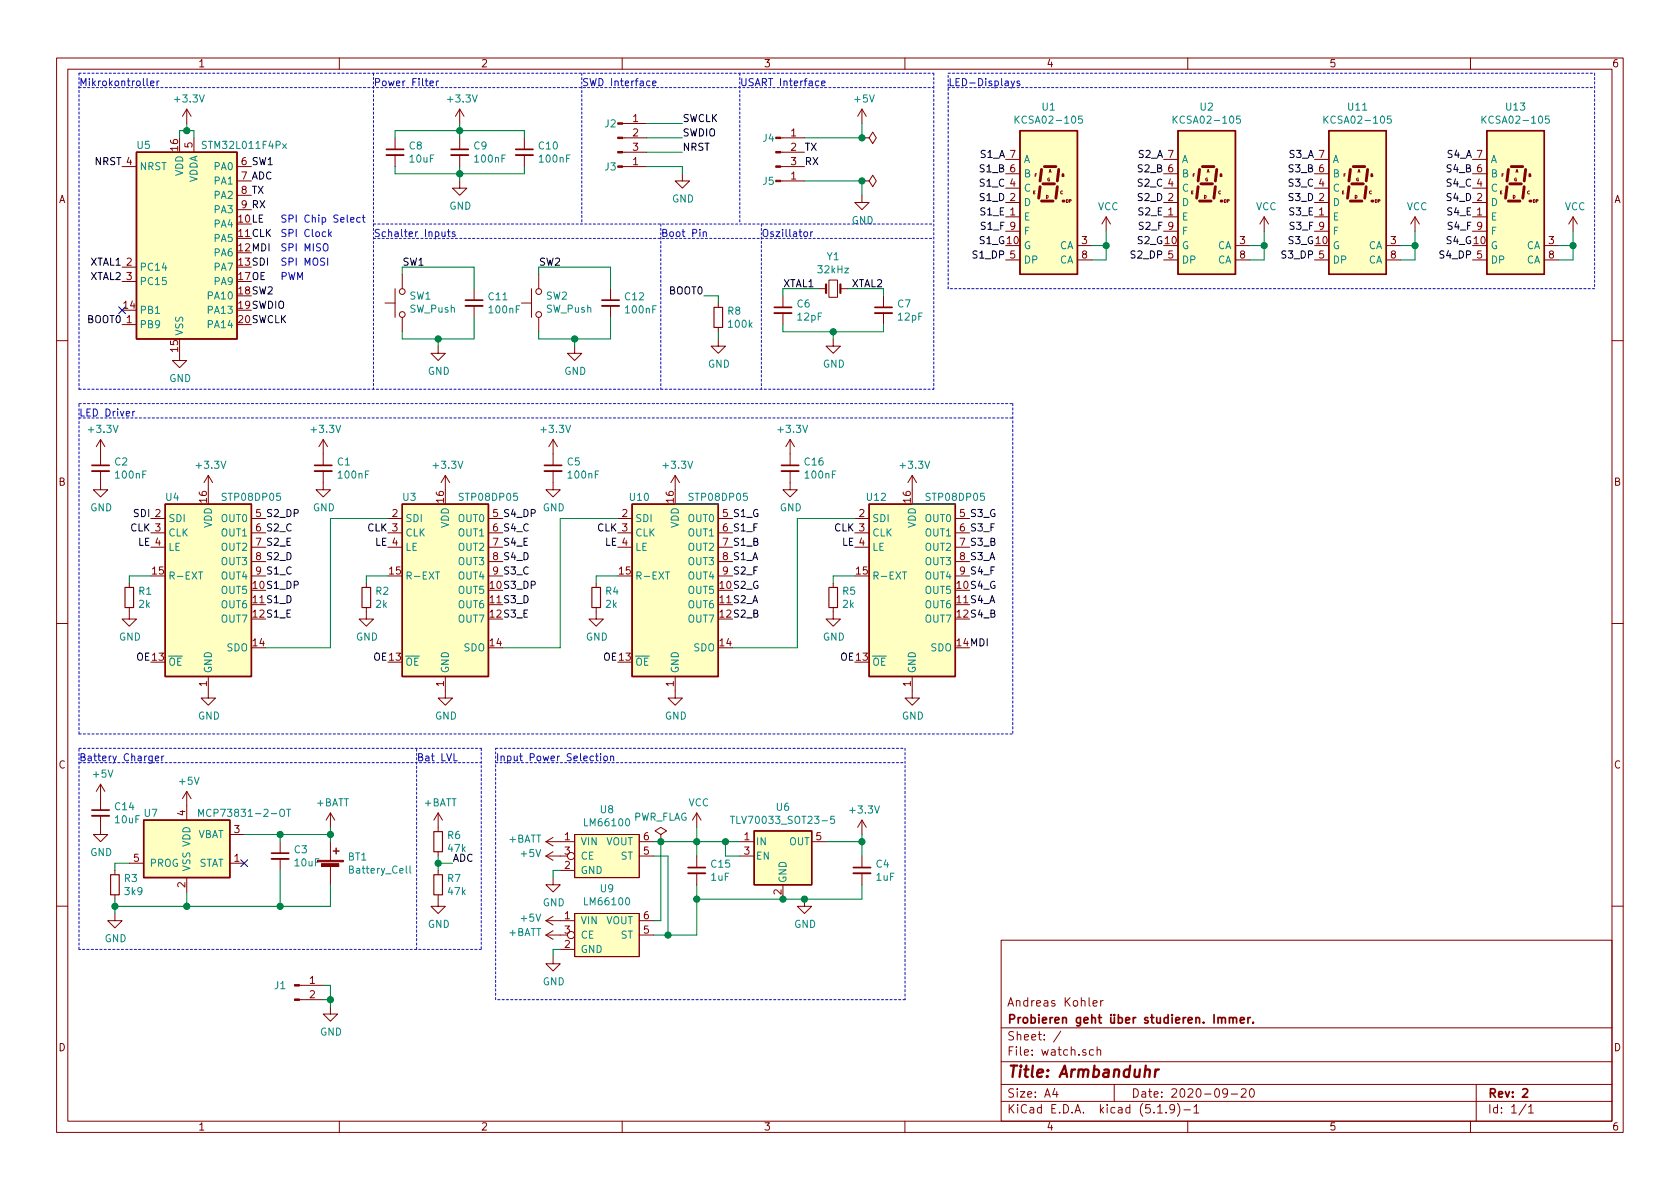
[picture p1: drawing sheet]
<svg xmlns="http://www.w3.org/2000/svg" width="297mm" height="210mm" viewBox="0 0 297 210" stroke-linecap="round" stroke-linejoin="round" font-family="sans-serif">
<g fill="none" stroke="#840000" stroke-width=".18">
<path d="M10 10.3h277v189.9h-277zM12 12.2h273v186.1h-273zM33 19.3l-.7 1.3M33 19.3v2.5M33 19.3l.8 1.3M60 10.3v1.9M110 10.3v1.9M160 10.3v1.9M210 10.3v1.9M260 10.3v1.9M21.6 29.5h2.5M34.3 24.4v2.5"/>
<path d="M41.9 29.5h2.5M41.9 32h2.5M41.9 34.5h2.5M41.9 37.1h2.5M92.7 24.4v2M92.7 27.4v2.1M120.6 30.7v1.3h1.3l-1.3 1.3-1.2-1.3h1.2M21.6 57.4h2.5M21.6 47.2h2.5M21.6 49.8h2.5M68.1 53.6h1.7M69.8 51v5.1"/>
<path d="M71.1 48.5v2.5M71.1 56.1v2.6M83.8 51v2.1M83.8 54.1v2M92.2 53.6h1.8M94 51v5.1M95.2 48.5v2.5M95.2 56.1v2.6M107.9 51v2.1M107.9 54.1v2M127 59.9v1.3h1.3l-1.3 1.3-1.3-1.3h1.3M127 53.6v.8"/>
<path d="M127 57.9v.8M10 60.2h2M31.7 62.5v1.2h1.3l-1.3 1.3-1.2-1.3h1.2M77.5 61.2v1.3h1.2l-1.2 1.2-1.3-1.2h1.3M101.6 61.2v1.3h1.3l-1.3 1.2-1.3-1.2h1.3M139.7 77.7l-.8 1.3M139.7 77.7v2.6M139.7 77.7l.8 1.3M285 60.2h2M26.7 91.7h2.5M26.7 94.2h2.5M26.7 96.8h2.5"/>
<path d="M44.4 91.7h2.6M44.4 94.2h2.6M44.4 96.8h2.6M44.4 99.3h2.6M97.8 85.3v1.3h1.3l-1.3 1.3-1.3-1.3h1.3M109.2 91.7h2.6M109.2 94.2h2.6M109.2 96.8h2.6M127 91.7h2.5M127 94.2h2.5M127 96.8h2.5M127 99.3h2.5"/>
<path d="M139.7 85.3v1.3h1.3l-1.3 1.3-1.3-1.3h1.3M161.3 84.1l-.8 1.2M161.3 84.1v2.5M161.3 84.1l.8 1.2M10 110.3h2M36.8 119.6v2.6M44.4 101.8h2.6M119.4 119.6v2.6M127 101.8h2.5M147.3 108.2v1.3h1.3l-1.3 1.2-1.3-1.2h1.3M285 110.3h2M17.8 138.7l-.8 1.2"/>
<path d="M17.8 138.7v2.5M17.8 138.7l.7 1.2M77.5 158.2v2.1h1.2l-1.2 1.2-1.3-1.2h1.3M77.5 143.8l-.8 1.2M77.5 143.8v3.3M77.5 150.6v.8M77.5 153.9v.8M77.5 143.8l.7 1.2M96.5 151.4l1.3 .7M96.5 151.4h3.8M96.5 148.8l1.3 .8M96.5 148.8h5.1"/>
<path d="M97.8 155.2v1.3h1.3l-1.3 1.2-1.3-1.2h1.3M97.8 150.6l-1.3 .8M97.8 148.1l-1.3 .7M99.1 153.9h2.5M101.6 147.6h11.4v7.6h-11.4zM113 151.4h2.6M113 148.8h2.6M123.2 143.8l-.8 1.2M123.2 143.8v2.5M123.2 143.8l.8 1.2M10 160.2h2M96.5 162.8l1.3 .8"/>
<path d="M96.5 162.8h5.1M96.5 165.3l1.3 .8M96.5 165.3h3.8M97.8 169.2v1.2h1.3l-1.3 1.3-1.3-1.3h1.3M97.8 162l-1.3 .8M97.8 164.6l-1.3 .7M99.1 167.9h2.5M101.6 161.5h11.4v7.7h-11.4zM113 162.8h2.6M113 165.3h2.6M177 166.3h108v32h-108zM193.3 177.4l.7-.1-.1-.3-.4-.1-.2 .2v.7h.6"/>
<path d="M194.6 176.9v1M195 176.9l-.4 .3M285 160.2h2M60 198.3v1.9M110 198.3v1.9M160 198.3v1.9M177 194.8h108M177 191.8h108M177 187.8h108M177 181.8h108M186.5 192.5l-.4 1h1M186.8 193v1"/>
<path d="M187.6 182.3l-1.3 2M193.3 185.7l-.4-.1-.3 .3 .1 .6 .2 .1 .4-.1M194 185.7l.2-.1 .4 .1v.9M194 185.1v1.5M197 191.8v3M204.7 196.8h.8M206.2 196.7v.1M207.7 196l-.1 .1a.48 .48 0 0 1-.6 .1l-.2-.2 .2-.6a.48 .48 0 0 1 .6 .1 1.27 1.27 0 0 1-.2 1.2l-.4 .1M208.2 195.1a1.71 1.71 0 0 1 0 2.3M209.3 196.3h1.2M210 198.3v1.9M211.1 195.8l.4-.5v1.5"/>
<path d="M211.1 196.8h.9M217 193.2l-.1 .2a.48 .48 0 0 1-.6-.1v-.6a.48 .48 0 0 1 .6-.1l.1 .1a1.19 1.19 0 0 1-.2 1.2l-.5 .1M217.7 193.5h1.1M219.5 192.7l.2-.2h.3l.3 .2v.3v.2l-.9 .8h.9M221.1 192.6l.2-.1a.8 .8 0 0 1 .5 .8 .8 .8 0 0 1-.5 .7 1 1 0 0 1-.2-1.4zM260 198.3v1.9M261 191.8v6.5M269.8 195.2l-1.2 2M270.3 195.8l.4-.5v1.5M270.3 196.8h.8"/>
<circle cx="71.1" cy="55.6" r=".51"/>
<circle cx="71.1" cy="51.6" r=".51"/>
<circle cx="95.3" cy="55.6" r=".51"/>
<circle cx="95.3" cy="51.6" r=".51"/>
<circle cx="101" cy="151.4" r=".63"/>
<circle cx="101" cy="165.3" r=".63"/>
</g>
<path d="M91.2 26.4h3M82.3 53.1h3M106.4 53.1h3.1M217.4 179.9v1M220.6 179.9v1M221.1 179.9l-.5 .3M216 180.1a.36 .36 0 0 1 .3-.2 .36 .36 0 0 1 .4 .2v.8M217.4 180.1l.2-.2 .3 .1 .1 .9M218 180.1l.2-.2 .4 .1v.9M219.3 180.4l.7-.1-.1-.3-.4-.1-.2 .2 .1 .7h.5M221.6 180.8v.1M269.2 192.7l.3-.2h.3l.3 .5-.9 1h.9" fill="none" stroke="#840000" stroke-width=".3"/>
<path d="M204.3 189.1l-.1 1.3M204.9 189.1a.5 .5 0 0 0-.6 .4" fill="none" stroke="#840000" stroke-width=".41"/>
<g fill="#ffffc2" stroke="#ffffc2" stroke-width=".18">
<path d="M24.1 26.9h17.8v33h-17.8z"/>
<path d="M29.2 89.1h15.2v30.5h-15.2z"/>
<path d="M101.6 161.5h11.4v7.7h-11.4z"/>
<path d="M101.6 147.6h11.4v7.6h-11.4z"/>
<path d="M111.8 89.1h15.2v30.5h-15.2z"/>
<path d="M234.9 23.1h10.2v25.4h-10.2z"/>
</g>
<path d="M24.1 26.9h17.8v33h-17.8zM234.9 23.1h10.2v25.4h-10.2zM29.2 89.1h15.2v30.5h-15.2zM111.8 89.1h15.2v30.5h-15.2z" fill="none" stroke="#840000" stroke-width=".25"/>
<path d="M50 25.4l.6 .9M50.6 25.4l-.6 .9M35.1 101.1h.7M117.7 101.1h.7" fill="none" stroke="#008484" stroke-width=".18"/>
<path d="M91.2 27.4h3M82.3 54.1h3M106.4 54.1h3.1" fill="none" stroke="#840000" stroke-width=".33"/>
<path d="M126.2 54.4h1.6v3.5h-1.6zM76.7 147.1h1.5v3.5h-1.5zM76.7 154.7h1.5v3.5h-1.5z" fill="none" stroke="#840000" stroke-width=".2"/>
<path d="M238.5 33l-.2 2M238.8 35.6h2M238.8 30l-.3 2M239 32.5h2M239.3 29.5h2M241.6 33l-.3 2M241.8 30l-.2 2" fill="none" stroke="#840000" stroke-width=".51"/>
<circle cx="242.6" cy="35.6" r=".25" fill="#840000"/>
<g fill="none" stroke="#840000" stroke-width=".18">
<path d="M152.4 19.3l-.8 1.3M152.4 19.3v2.5M152.4 19.3l.8 1.3M152.4 34.5v1.3h1.3l-1.3 1.3-1.3-1.3h1.3M232.4 38.3h2.5M232.4 35.8h2.5M232.4 33.3h2.5M232.4 30.7h2.5M232.4 28.2h2.5M250.2 38.3l-.8 1.3M250.2 38.3v2.6M250.2 38.3l.8 1.3"/>
<path d="M232.4 46h2.5M232.4 40.9h2.5M245.1 43.4h2.5M245.1 46h2.5M68.6 91.7h2.5M68.6 94.2h2.5M68.6 96.8h2.5M86.4 91.7h2.5M86.4 94.2h2.5M86.4 96.8h2.5M86.4 99.3h2.5M97.8 80.3v2"/>
<path d="M97.8 83.3v2M119.4 84.1l-.8 1.2M119.4 84.1v2.5M119.4 84.1l.7 1.2M78.7 119.6v2.6M86.4 101.8h2.5M105.4 107.4v2.1h1.3l-1.3 1.2-1.3-1.2h1.3M105.4 103.1v.8M33 139.9l-.7 1.3M33 139.9v2.6M33 139.9l.8 1.3M119.4 122.2v1.2h1.2l-1.2 1.3-1.3-1.3h1.3"/>
<path d="M58.4 143.8l-.7 1.2M58.4 143.8v2.5M58.4 143.8l.8 1.2"/>
</g>
<path d="M234.1 20.5v1.3M234.3 21.1l.5 .7M234.8 20.5l-.7 .8M245.9 20.5h-.6v.6l.2-.1 .4 .1v.6l-.1 .1-.5-.1M77 101.1h.7" fill="none" stroke="#008484" stroke-width=".18"/>
<path d="M104.6 103.9h1.6v3.5h-1.6z" fill="none" stroke="#840000" stroke-width=".2"/>
<path d="M96.3 83.3h3" fill="none" stroke="#840000" stroke-width=".33"/>
<path d="M96.3 82.3h3" fill="none" stroke="#840000" stroke-width=".3"/>
<g fill="#ffffc2" stroke="#ffffc2" stroke-width=".18">
<path d="M71.1 89.1h15.3v30.5h-15.3z"/>
<path d="M180.3 23.1h10.2v25.4h-10.2z"/>
</g>
<path d="M180.3 23.1h10.2v25.4h-10.2zM71.1 89.1h15.3v30.5h-15.3z" fill="none" stroke="#840000" stroke-width=".25"/>
<path d="M183.9 33l-.3 2M184.1 35.6h2.1M184.1 30l-.2 2M184.4 32.5h2M184.7 29.5h2M186.9 33l-.2 2M187.2 30l-.3 2" fill="none" stroke="#840000" stroke-width=".51"/>
<circle cx="188" cy="35.6" r=".25" fill="#840000"/>
<g fill="none" stroke="#840000" stroke-width=".18">
<path d="M177.8 38.3h2.5M177.8 35.8h2.5M177.8 33.3h2.5M177.8 30.7h2.5M177.8 28.2h2.5M177.8 46h2.5M177.8 40.9h2.5M190.5 43.4h2.5M190.5 46h2.5M97.8 77.7l-.8 1.3M97.8 77.7v2.6M97.8 77.7l.8 1.3"/>
<path d="M151.1 91.7h2.6M151.1 94.2h2.6M151.1 96.8h2.6M168.9 91.7h2.5M168.9 94.2h2.5M168.9 96.8h2.5M168.9 99.3h2.5M161.3 119.6v2.6M168.9 101.8h2.5M17.8 144.3v3.3h1.2l-1.2 1.2-1.3-1.2h1.3M17.8 141.2v2.1M20.3 153.9v.8"/>
<path d="M20.3 158.2v.8M22.9 152.6h2.5M33 142.5v2.5M33 155.2v2.5M40.6 152.6h2.6M40.6 147.6h2.6M49.5 148.8v2.1M49.5 151.9v2M58.4 148.8v3.3M58.4 153.2v3.3M20.3 161.5v1.3h1.3l-1.3 1.3-1.3-1.3h1.3"/>
</g>
<path d="M179.5 20.5v1.3M179.7 21.1l.5 .7M180.2 20.5l-.7 .8M191.3 20.5h-.6v.6l.2-.1 .4 .1v.6l-.1 .1-.5-.1M159.6 101.1h.7M35.1 144.4v-1.3l.5 .9 .4-.9v1.3M50.7 143.1h.7M51 143.1v1.3M72.5 153.1v1.1l.2 .2" fill="none" stroke="#008484" stroke-width=".18"/>
<g fill="#ffffc2" stroke="#ffffc2" stroke-width=".18">
<path d="M153.7 89.1h15.2v30.5h-15.2z"/>
<path d="M25.4 145h15.2v10.2h-15.2z"/>
<path d="M262.9 23.1h10.1v25.4h-10.1z"/>
</g>
<path d="M262.9 23.1h10.1v25.4h-10.1zM153.7 89.1h15.2v30.5h-15.2zM25.4 145h15.2v10.2h-15.2zM58.9 150.5h1M59.4 150v1" fill="none" stroke="#840000" stroke-width=".25"/>
<path d="M16.3 144.3h3M48 151.9h3.1" fill="none" stroke="#840000" stroke-width=".33"/>
<path d="M16.3 143.3h3M48 150.9h3.1" fill="none" stroke="#840000" stroke-width=".3"/>
<path d="M19.6 154.7h1.5v3.5h-1.5z" fill="none" stroke="#840000" stroke-width=".2"/>
<g fill="#840000" stroke="#840000" stroke-width=".18">
<path d="M56.1 152.1h4.6v.3h-4.6z"/>
<path d="M56.8 152.7h3.1v.5h-3.1z"/>
</g>
<path d="M266.4 33l-.2 2M266.7 35.6h2M266.7 30l-.3 2M267 32.5h2M267.2 29.5h2M269.5 33l-.3 2M269.7 30l-.2 2" fill="none" stroke="#840000" stroke-width=".51"/>
<circle cx="270.5" cy="35.6" r=".25" fill="#840000"/>
<g fill="none" stroke="#840000" stroke-width=".18">
<path d="M69.8 24.4v2M69.8 27.4v2.1M81.3 24.4v2M81.3 27.4v2.1M110.1 29.5h4.2M138 32h4.2M152.4 32h1.3l.6-1 .6 1-.6 1-.6-1M152.4 32h.1M152.4 24.4h1.3l.6-1 .6 1-.6 1-.6-1M152.4 24.4h.1M260.3 38.3h2.6M260.3 35.8h2.6"/>
<path d="M260.3 33.3h2.6M260.3 30.7h2.6M260.3 28.2h2.6M278.1 38.3l-.7 1.3M278.1 38.3v2.6M278.1 38.3l.8 1.3M138.4 52.3v2.1M138.4 55.4v2M144.8 51h1.2M146.6 49.5h1.5v3.1h-1.5zM147.3 59.9v1.3h1.3l-1.3 1.3-1.3-1.3h1.3M148.6 51h1.3"/>
<path d="M156.2 52.3v2.1M156.2 55.4v2M260.3 46h2.6M260.3 40.9h2.6M273 43.4h2.6M273 46h2.6M17.8 77.7l-.8 1.3M17.8 77.7v4.6M17.8 77.7l.7 1.3M57.1 77.7v4.6M57.1 77.7l-.7 1.3M57.1 77.7l.8 1.3"/>
<path d="M17.8 83.3v3.3h1.2l-1.2 1.3-1.3-1.3h1.3M36.8 84.1l-.7 1.2M36.8 84.1v2.5M36.8 84.1l.8 1.2M57.1 83.3v3.3h1.3l-1.3 1.3-1.2-1.3h1.2M78.7 84.1l-.7 1.2M78.7 84.1v2.5M78.7 84.1l.8 1.2M139.7 80.3v2M139.7 83.3v2M22.9 107.4v2.1h1.2l-1.2 1.2-1.3-1.2h1.3M22.9 103.1v.8"/>
<path d="M64.8 108.2v1.3h1.2l-1.2 1.2-1.3-1.2h1.3M147.3 103.1v.8M147.3 107.4v.8M78.7 122.2v1.2h1.3l-1.3 1.3-1.2-1.3h1.2M161.3 122.2v1.2h1.3l-1.3 1.3-1.3-1.3h1.3M116.8 147.6l1.1-.7-1.1-.6-1 .6 1 .7v1.2M116.8 148.8h.1M123.2 151.4v2M123.2 154.4v2.1M130.8 148.8h2.5M130.8 151.4h2.5M138.4 156.5v2.5"/>
<path d="M142.2 159v1.3h1.3l-1.3 1.2-1.2-1.2h1.2M143.5 148.8h2.5M152.4 145l-.8 1.3M152.4 145v2.6M152.4 145l.8 1.3"/>
</g>
<path d="M262 20.5v1.3M262.2 21.1l.6 .7M262.8 20.5l-.8 .8M273.9 20.5h-.6l-.1 .6 .2-.1 .5 .1v.6l-.2 .1-.5-.1M129.1 144.3h.8M129.5 144.3v1.3M147.5 144.3h-.6v.7l.1-.2 .5 .2v.5l-.2 .1-.4-.1" fill="none" stroke="#008484" stroke-width=".18"/>
<path d="M22.1 103.9h1.5v3.5h-1.5zM146.6 103.9h1.5v3.5h-1.5z" fill="none" stroke="#840000" stroke-width=".2"/>
<path d="M68.3 27.4h3.1M79.8 27.4h3M136.9 55.4h3.1M154.7 55.4h3M16.3 83.3h3M55.6 83.3h3.1M138.2 83.3h3M121.7 154.4h3" fill="none" stroke="#840000" stroke-width=".33"/>
<path d="M68.3 26.4h3.1M79.8 26.4h3M136.9 54.4h3.1M154.7 54.4h3M16.3 82.3h3M55.6 82.3h3.1M138.2 82.3h3M121.7 153.4h3" fill="none" stroke="#840000" stroke-width=".3"/>
<g fill="#840000" stroke="#840000" stroke-width=".18">
<path d="M109.2 29.3h.9v.3h-.9z"/>
<path d="M137.2 31.9h.8v.2h-.8z"/>
</g>
<g fill="#ffffc2" stroke="#ffffc2" stroke-width=".18">
<path d="M133.3 146.9h10.2v9.6h-10.2z"/>
<path d="M208.3 23.1h10.1v25.4h-10.1z"/>
</g>
<path d="M208.3 23.1h10.1v25.4h-10.1zM133.3 146.9h10.2v9.6h-10.2z" fill="none" stroke="#840000" stroke-width=".25"/>
<path d="M146 50.3v1.5M148.6 50.3v1.5" fill="none" stroke="#840000" stroke-width=".38"/>
<path d="M211.8 33l-.2 2M212.1 35.6h2M212.1 30l-.3 2M212.3 32.5h2.1M212.6 29.5h2M214.9 33l-.3 2M215.1 30l-.2 2" fill="none" stroke="#840000" stroke-width=".51"/>
<circle cx="215.9" cy="35.6" r=".25" fill="#840000"/>
<g fill="none" stroke="#840000" stroke-width=".18">
<path d="M81.3 19.3l-.8 1.3M81.3 19.3v2.5M81.3 19.3l.7 1.3M81.3 32v1.3h1.2l-1.2 1.2-1.3-1.2h1.3M110.1 26.9h4.2M110.1 24.4h4.2M110.1 21.8h4.2M138 29.5h4.2M138 26.9h4.2M138 24.4h4.2M195.6 38.3l-.8 1.3M195.6 38.3v2.6"/>
<path d="M195.6 38.3l.7 1.3M205.7 38.3h2.6M205.7 35.8h2.6M205.7 33.3h2.6M205.7 30.7h2.6M205.7 28.2h2.6M223.5 38.3l-.7 1.3M223.5 38.3v2.6M223.5 38.3l.8 1.3M205.7 46h2.6M205.7 40.9h2.6M218.4 43.4h2.6"/>
<path d="M218.4 46h2.6M64.8 103.1v.8M64.8 107.4v.8M36.8 122.2v1.2h1.3l-1.3 1.3-1.2-1.3h1.2M152.4 151.4v2M152.4 154.4v2.1M52.9 176.8h4.2M52.9 174.2h4.2M58.4 178v1.3h1.3l-1.3 1.3-1.3-1.3h1.3"/>
</g>
<path d="M207.4 20.5v1.3M207.6 21.1l.6 .7M208.2 20.5l-.8 .8M219.3 20.5h-.6l-.1 .6 .2-.1 .5 .1v.6l-.2 .1-.5-.1" fill="none" stroke="#008484" stroke-width=".18"/>
<path d="M64 103.9h1.5v3.5h-1.5z" fill="none" stroke="#840000" stroke-width=".2"/>
<path d="M150.9 154.4h3" fill="none" stroke="#840000" stroke-width=".33"/>
<path d="M150.9 153.4h3" fill="none" stroke="#840000" stroke-width=".3"/>
<g fill="#840000" stroke="#840000" stroke-width=".18">
<path d="M52.1 176.7h.8v.2h-.8z"/>
<path d="M52.1 174.1h.8v.3h-.8z"/>
<path d="M137.2 29.3h.8v.3h-.8z"/>
<path d="M137.2 26.8h.8v.2h-.8z"/>
<path d="M137.2 24.3h.8v.2h-.8z"/>
<path d="M109.2 26.8h.9v.2h-.9z"/>
<path d="M109.2 24.3h.9v.2h-.9z"/>
<path d="M109.2 21.7h.9v.3h-.9z"/>
</g>
<g fill="none" stroke="#0000c2" stroke-width=".18" stroke-dasharray=".4 .4">
<path d="M14 15.5h151.1M14 12.9h151.1M14 12.9v55.9M66 12.9v55.9M102.9 12.9v26.7M130.8 12.9v26.7M165.1 12.9v55.9M167.6 15.5h114.3M167.6 12.9h114.3M281.9 12.9v38.1M66 39.6h99.1M116.8 39.6v29.2"/>
<path d="M134.6 39.6v29.2M66 42.2h99.1M167.6 51v-38.1M281.9 51h-114.3M14 73.9h165.1M14 71.4h165.1M14 68.8h151.1M179.1 71.4v58.4M14 129.8h165.1M14 129.8v-58.4M14 134.9h71.1M14 132.3h71.1"/>
<path d="M85.1 132.3v35.6M87.6 134.9h72.4M87.6 132.3h72.4M160 132.3v44.5M14 167.9v-35.6M73.7 167.9v-35.6M85.1 167.9h-71.1M87.6 176.8v-44.5M160 176.8h-72.4"/>
</g>
<g fill="none" stroke="#008400" stroke-width=".18">
<path d="M31.7 24.4v-1.3h2.6v1.3M33 21.8v1.3M69.8 24.4v-1.3h22.9v1.3M69.8 29.5v1.2h22.9v-1.2M81.3 21.8v2.6M81.3 29.5v2.5M114.3 29.5h6.3v1.2M114.3 26.9h6.3M114.3 24.4h6.3M114.3 21.8h6.3M142.2 32h10.2v2.5M152.4 21.8v2.6h-10.2"/>
<path d="M71.1 48.5v-1.3h12.7v3.8M77.5 59.9v1.3M83.8 56.1v3.8h-12.7v-1.2M95.2 48.5v-1.3h12.7v3.8M101.6 59.9v1.3M107.9 56.1v3.8h-12.7v-1.2M124.5 52.3h2.5v1.3M127 58.7v1.2M138.4 57.4v1.3h17.8v-1.3M144.8 51h-6.4v1.3M147.3 58.7v1.2M149.9 51h6.3v1.3"/>
<path d="M193 43.4h2.6M195.6 40.9v5.1h-2.6M221 43.4h2.5M223.5 40.9v5.1h-2.5M247.6 43.4h2.6M250.2 40.9v5.1h-2.6M275.6 43.4h2.5M278.1 40.9v5.1h-2.5M68.6 91.7h-10.2v22.8h-11.4M109.2 91.7h-10.1v22.8h-10.2M119.4 89.1h7.6M151.1 91.7h-10.1v22.8h-11.5"/>
<path d="M161.3 89.1h7.6M26.7 101.8h-3.8v1.3M68.6 101.8h-3.8v1.3M109.2 101.8h-3.8v1.3M151.1 101.8h-3.8v1.3M20.3 159v2.5M22.9 152.6h-2.6v1.3M33 157.7v2.6M43.2 147.6h15.2M49.5 147.6v1.2M49.5 153.9v6.4M58.4 146.3v2.5"/>
<path d="M58.4 156.5v3.8h-38.1M77.5 151.4v2.5M77.5 152.6h2.5M99.1 153.9h-1.3v1.3M115.6 151.4h2.5v13.9M115.6 148.8h15.2M116.8 148.8v14h-1.2M123.2 146.3v5.1M123.2 156.5v8.8h-7.6M128.3 148.8v2.6h2.5M146 148.8h6.4M152.4 156.5v2.5h-29.2"/>
<path d="M152.4 147.6v3.8M57.1 174.2h1.3v3.8M57.1 176.8h1.3M99.1 167.9h-1.3v1.3"/>
</g>
<g fill="none" stroke="#0000c2" stroke-width=".18">
<path d="M26 13.9v1.1l.2 .2M26.6 14.7l.6-.1v-.2l-.4-.1-.2 .2 .1 .6h.5M27.8 14.3v.9M28.1 14.3l-.3 .2M76 14.7l.6-.1v-.2l-.4-.1-.2 .2 .1 .6h.5M77.2 14.3v.9M77.5 14.3l-.3 .2M115.4 14.7l.6-.1-.1-.2-.3-.1-.2 .2v.6h.5M144.8 14.4l-.4-.1-.2 .2 .1 .6h.5M145.3 14.7l.6-.1-.1-.2-.4-.1-.1 .2v.6h.5M178.8 14.3l.3 .9M179.4 14.3l-.5 1.2-.1 .1"/>
<path d="M180.3 14.4l-.3-.1-.2 .2 .1 .2 .4 .1v.3h-.5M62 38.9l.6-.1-.1-.3-.3-.1-.2 .2 .1 .6h.4M63.7 38.5l-.4-.1-.2 .3 .1 .5h.5M64.1 38.4h.4M64.2 38v1.1l.3 .2M57.2 43.3l.3-.2a.44 .44 0 0 1 .5 .4l-.1 .7-.2 .2-.4-.1a1 1 0 0 1-.1-1zM57.9 45.6v1.3M58.1 40.6v1.2M58.2 41.3l.4 .5M58.6 41l-.5 .5M78.1 41l.1 .8h.3l.2-.1M78.7 41v.8"/>
<path d="M79.1 41h.5M79.3 40.6v1.1l.3 .1M80.4 41h-.3l-.1 .2v.1l.4 .2v.3h-.4M124.3 41.1l.2-.1h.3l.1 .8M124.3 41v.8M142.2 41h.3l.3 .2-.1 .6h-.3l-.3-.2zM143.3 41v.8M143.7 41l-.4 .2M23.5 72.7v.9M23.8 72.7l-.3 .3M27.5 134.1l.6-.1-.1-.2-.4-.1-.1 .2v.6h.5M28.6 133.7v.8"/>
<path d="M29 133.7l-.4 .2M80.3 133.3v1.2h.5M105.3 133.7h.5M105.5 133.3v1.1l.3 .1M106.2 133.3v.1M106.2 133.7v.8M106.9 133.8l.3-.1 .2 .2-.1 .6h-.3l-.2-.1zM107.9 133.8l.2-.1 .3 .1 .1 .7M107.9 133.7v.8"/>
</g>
<g fill="#008400" stroke="#008400" stroke-width=".25">
<circle cx="278.1" cy="43.4" r=".51"/>
<circle cx="195.6" cy="43.4" r=".51"/>
<circle cx="101.6" cy="59.9" r=".51"/>
<circle cx="77.5" cy="152.6" r=".51"/>
<circle cx="152.4" cy="32" r=".51"/>
<circle cx="33" cy="23.1" r=".51"/>
<circle cx="58.4" cy="147.6" r=".51"/>
<circle cx="81.3" cy="23.1" r=".51"/>
<circle cx="58.4" cy="176.8" r=".51"/>
<circle cx="142.2" cy="159" r=".51"/>
<circle cx="123.2" cy="148.8" r=".51"/>
<circle cx="118.1" cy="165.3" r=".51"/>
<circle cx="123.2" cy="159" r=".51"/>
<circle cx="77.5" cy="59.9" r=".51"/>
<circle cx="138.4" cy="159" r=".51"/>
<circle cx="49.5" cy="147.6" r=".51"/>
<circle cx="152.4" cy="24.4" r=".51"/>
<circle cx="250.2" cy="43.4" r=".51"/>
<circle cx="116.8" cy="148.8" r=".51"/>
<circle cx="20.3" cy="160.3" r=".51"/>
<circle cx="128.3" cy="148.8" r=".51"/>
<circle cx="152.4" cy="148.8" r=".51"/>
<circle cx="223.5" cy="43.4" r=".51"/>
<circle cx="147.3" cy="58.7" r=".51"/>
<circle cx="49.5" cy="160.3" r=".51"/>
<circle cx="81.3" cy="30.7" r=".51"/>
<circle cx="33" cy="160.3" r=".51"/>
</g>
<path d="M21 54.2l1.2 1.3M22.2 54.2l-1.2 1.3M42.6 152l1.2 1.3M43.8 152l-1.2 1.3" fill="none" stroke="#000084" stroke-width=".18"/>
<text font-size="2.8" fill="#840000" x="178" y="190.5">Title: Armbanduhr</text>
<g font-size="2.1" fill="#840000">
<text x="178" y="178">Andreas Kohler</text>
<text x="178" y="184">Sheet: /</text>
<text x="178" y="181">Probieren geht über studieren. Immer.</text>
<text x="178" y="186.7">File: watch.sch</text>
<text x="178" y="196.9">KiCad E.D.A. kicad (5.1.9)-1</text>
<text x="178" y="194.1">Size: A4</text>
<text x="200" y="194.1">Date: 2020-09-20</text>
<text x="263" y="194.1">Rev: 2</text>
<text x="263" y="196.9">Id: 1/1</text>
</g>
<g font-size="1.8" fill="#840000">
<text x="35" y="11.9">1</text>
<text x="85" y="11.9">2</text>
<text x="135" y="11.9">3</text>
<text x="185" y="11.9">4</text>
<text x="235" y="11.9">5</text>
<text x="285" y="11.9">6</text>
<text x="111.9" y="21.6">1</text>
<text x="31.5" y="26.6" transform="rotate(-90 31.5 26.6)">16</text>
<text x="34" y="26.1" transform="rotate(-90 34 26.1)">5</text>
<text x="111.9" y="29.2">1</text>
<text x="111.9" y="24.1">2</text>
<text x="111.9" y="26.7">3</text>
<text x="139.9" y="24.1">1</text>
<text x="139.9" y="26.7">2</text>
<text x="139.9" y="29.2">3</text>
<text x="10.4" y="35.9">A</text>
<text x="139.9" y="31.7">1</text>
<text x="285.4" y="35.9">A</text>
<text x="22.4" y="47">2</text>
<text x="191.3" y="43.2">3</text>
<text x="191.3" y="45.7">8</text>
<text x="219.2" y="43.2">3</text>
<text x="219.2" y="45.7">8</text>
<text x="245.9" y="43.2">3</text>
<text x="245.9" y="45.7">8</text>
<text x="273.8" y="43.2">3</text>
<text x="273.8" y="45.7">8</text>
<text x="22.4" y="49.5">3</text>
<text x="21.9" y="54.6">14</text>
<text x="22.4" y="57.1">1</text>
<text x="31.5" y="62.2" transform="rotate(-90 31.5 62.2)">15</text>
<text x="10.4" y="85.9">B</text>
<text x="36.6" y="88.8" transform="rotate(-90 36.6 88.8)">16</text>
<text x="78.5" y="88.8" transform="rotate(-90 78.5 88.8)">16</text>
<text x="119.1" y="88.8" transform="rotate(-90 119.1 88.8)">16</text>
<text x="161" y="88.8" transform="rotate(-90 161 88.8)">16</text>
<text x="285.4" y="85.9">B</text>
<text x="69.4" y="91.4">2</text>
<text x="110" y="91.4">2</text>
<text x="151.9" y="91.4">2</text>
<text x="27" y="101.6">15</text>
<text x="68.9" y="101.6">15</text>
<text x="109.5" y="101.6">15</text>
<text x="151.4" y="101.6">15</text>
<text x="44.8" y="114.3">14</text>
<text x="86.7" y="114.3">14</text>
<text x="127.3" y="114.3">14</text>
<text x="36.6" y="121.4" transform="rotate(-90 36.6 121.4)">1</text>
<text x="78.5" y="121.4" transform="rotate(-90 78.5 121.4)">1</text>
<text x="119.1" y="121.4" transform="rotate(-90 119.1 121.4)">1</text>
<text x="161" y="121.4" transform="rotate(-90 161 121.4)">1</text>
<text x="10.4" y="135.9">C</text>
<text x="285.4" y="135.9">C</text>
<text x="32.8" y="144.2" transform="rotate(-90 32.8 144.2)">4</text>
<text x="41.4" y="147.3">3</text>
<text x="99.8" y="148.6">1</text>
<text x="113.8" y="148.6">6</text>
<text x="131.6" y="148.6">1</text>
<text x="144.3" y="148.6">5</text>
<text x="23.6" y="152.4">5</text>
<text x="41.4" y="152.4">1</text>
<text x="99.8" y="153.7">2</text>
<text x="99.8" y="151.1">3</text>
<text x="113.8" y="151.1">5</text>
<text x="131.6" y="151.1">3</text>
<text x="32.8" y="156.9" transform="rotate(-90 32.8 156.9)">2</text>
<text x="138.2" y="158.2" transform="rotate(-90 138.2 158.2)">2</text>
<text x="99.8" y="162.6">1</text>
<text x="99.8" y="167.6">2</text>
<text x="99.8" y="165.1">3</text>
<text x="113.8" y="165.1">5</text>
<text x="113.8" y="162.6">6</text>
<text x="54.8" y="174">1</text>
<text x="54.8" y="176.5">2</text>
<text x="10.4" y="185.9">D</text>
<text x="285.4" y="185.9">D</text>
<text x="35" y="199.9">1</text>
<text x="85" y="199.9">2</text>
<text x="135" y="199.9">3</text>
<text x="185" y="199.9">4</text>
<text x="235" y="199.9">5</text>
<text x="285" y="199.9">6</text>
</g>
<g font-size="1.8" fill="#0000c2">
<text x="14" y="15.2">Mikrokontroller</text>
<text x="66" y="15.2">Power Filter</text>
<text x="102.9" y="15.2">SWD Interface</text>
<text x="130.8" y="15.2">USART Interface</text>
<text x="167.6" y="15.2">LED-Displays</text>
<text x="49.5" y="41.9">SPI Clock</text>
<text x="49.5" y="39.4">SPI Chip Select</text>
<text x="66" y="41.9">Schalter Inputs</text>
<text x="116.8" y="41.9">Boot Pin</text>
<text x="134.6" y="41.9">Oszillator</text>
<text x="49.5" y="47">SPI MOSI</text>
<text x="49.5" y="44.4">SPI MISO</text>
<text x="49.5" y="49.5">PWM</text>
<text x="14" y="73.7">LED Driver</text>
<text x="14" y="134.6">Battery Charger</text>
<text x="73.7" y="134.6">Bat LVL</text>
<text x="87.6" y="134.6">Input Power Selection</text>
</g>
<g font-size="1.8" fill="#008484">
<text x="31.1" y="18.1">+3.3V</text>
<text x="79.3" y="18.1">+3.3V</text>
<text x="107" y="22.5">J2</text>
<text x="151.2" y="18.1">+5V</text>
<text x="180.2" y="21.9">KCSA02-105</text>
<text x="184.3" y="19.6">U1</text>
<text x="208.1" y="21.9">KCSA02-105</text>
<text x="212.2" y="19.6">U2</text>
<text x="234.8" y="21.9">KCSA02-105</text>
<text x="238.4" y="19.6">U11</text>
<text x="262.7" y="21.9">KCSA02-105</text>
<text x="266.3" y="19.6">U13</text>
<text x="24.3" y="26.3">U5</text>
<text x="36.2" y="26.3">STM32L011F4Px</text>
<text x="72.4" y="26.4">C8</text>
<text x="72.5" y="28.7">10uF</text>
<text x="83.8" y="26.4">C9</text>
<text x="84.1" y="28.7">100nF</text>
<text x="95.3" y="26.4">C10</text>
<text x="95.5" y="28.7">100nF</text>
<text x="134.9" y="25.1">J4</text>
<text x="181" y="28.8">A</text>
<text x="208.9" y="28.8">A</text>
<text x="235.6" y="28.8">A</text>
<text x="263.5" y="28.8">A</text>
<text x="24.6" y="30.1">NRST</text>
<text x="32.4" y="31.2" transform="rotate(-90 32.4 31.2)">VDD</text>
<text x="34.9" y="32.4" transform="rotate(-90 34.9 32.4)">VDDA</text>
<text x="38" y="30.1">PA0</text>
<text x="38" y="32.6">PA1</text>
<text x="38" y="35.2">PA2</text>
<text x="107" y="30.1">J3</text>
<text x="118.8" y="35.8">GND</text>
<text x="134.9" y="32.7">J5</text>
<text x="181" y="33.9">C</text>
<text x="181" y="31.4">B</text>
<text x="208.9" y="33.9">C</text>
<text x="208.9" y="31.4">B</text>
<text x="235.6" y="33.9">C</text>
<text x="235.6" y="31.4">B</text>
<text x="263.5" y="33.9">C</text>
<text x="263.5" y="31.4">B</text>
<text x="38" y="37.7">PA3</text>
<text x="38" y="40.3">PA4</text>
<text x="79.5" y="37.1">GND</text>
<text x="150.6" y="39.6">GND</text>
<text x="181" y="39">E</text>
<text x="181" y="36.4">D</text>
<text x="181" y="41.5">F</text>
<text x="194.1" y="37.2">VCC</text>
<text x="208.9" y="39">E</text>
<text x="208.9" y="36.4">D</text>
<text x="208.9" y="41.5">F</text>
<text x="222" y="37.2">VCC</text>
<text x="235.6" y="39">E</text>
<text x="235.6" y="36.4">D</text>
<text x="235.6" y="41.5">F</text>
<text x="248.7" y="37.2">VCC</text>
<text x="263.5" y="39">E</text>
<text x="263.5" y="36.4">D</text>
<text x="263.5" y="41.5">F</text>
<text x="276.7" y="37.2">VCC</text>
<text x="24.6" y="47.9">PC14</text>
<text x="38" y="42.8">PA5</text>
<text x="38" y="45.3">PA6</text>
<text x="38" y="47.9">PA7</text>
<text x="146.3" y="46">Y1</text>
<text x="181" y="44.1">G</text>
<text x="181" y="46.6">DP</text>
<text x="187.3" y="44.1">CA</text>
<text x="187.3" y="46.6">CA</text>
<text x="208.9" y="44.1">G</text>
<text x="208.9" y="46.6">DP</text>
<text x="215.2" y="44.1">CA</text>
<text x="215.2" y="46.6">CA</text>
<text x="235.6" y="44.1">G</text>
<text x="235.6" y="46.6">DP</text>
<text x="241.9" y="44.1">CA</text>
<text x="241.9" y="46.6">CA</text>
<text x="263.5" y="44.1">G</text>
<text x="263.5" y="46.6">DP</text>
<text x="269.8" y="44.1">CA</text>
<text x="269.8" y="46.6">CA</text>
<text x="24.6" y="50.4">PC15</text>
<text x="37" y="53">PA10</text>
<text x="38" y="50.4">PA9</text>
<text x="72.4" y="53">SW1</text>
<text x="86.4" y="53.1">C11</text>
<text x="96.6" y="53">SW2</text>
<text x="110.6" y="53.1">C12</text>
<text x="144.8" y="48.3">32kHz</text>
<text x="24.6" y="55.5">PB1</text>
<text x="24.6" y="58">PB9</text>
<text x="32.4" y="59.4" transform="rotate(-90 32.4 59.4)">VSS</text>
<text x="37" y="55.5">PA13</text>
<text x="37" y="58">PA14</text>
<text x="72.5" y="55.3">SW_Push</text>
<text x="86.6" y="55.4">100nF</text>
<text x="96.6" y="55.3">SW_Push</text>
<text x="110.7" y="55.4">100nF</text>
<text x="128.7" y="55.6">R8</text>
<text x="128.9" y="58">100k</text>
<text x="141" y="54.4">C6</text>
<text x="141.1" y="56.7">12pF</text>
<text x="158.7" y="54.4">C7</text>
<text x="158.9" y="56.7">12pF</text>
<text x="125.2" y="65">GND</text>
<text x="145.5" y="65">GND</text>
<text x="29.9" y="67.6">GND</text>
<text x="75.6" y="66.3">GND</text>
<text x="99.8" y="66.3">GND</text>
<text x="15.8" y="76.5">+3.3V</text>
<text x="55.2" y="76.5">+3.3V</text>
<text x="95.8" y="76.5">+3.3V</text>
<text x="137.7" y="76.5">+3.3V</text>
<text x="20.3" y="82.3">C2</text>
<text x="34.9" y="82.9">+3.3V</text>
<text x="59.7" y="82.3">C1</text>
<text x="76.8" y="82.9">+3.3V</text>
<text x="100.3" y="82.3">C5</text>
<text x="117.4" y="82.9">+3.3V</text>
<text x="142.3" y="82.3">C16</text>
<text x="159.3" y="82.9">+3.3V</text>
<text x="20.6" y="84.6">100nF</text>
<text x="29.4" y="88.6">U4</text>
<text x="39.5" y="88.6">STP08DP05</text>
<text x="59.9" y="84.6">100nF</text>
<text x="71.3" y="88.6">U3</text>
<text x="81.5" y="88.6">STP08DP05</text>
<text x="100.6" y="84.6">100nF</text>
<text x="111.4" y="88.6">U10</text>
<text x="122.1" y="88.6">STP08DP05</text>
<text x="142.5" y="84.6">100nF</text>
<text x="153.3" y="88.6">U12</text>
<text x="164" y="88.6">STP08DP05</text>
<text x="16" y="90.4">GND</text>
<text x="29.7" y="92.3">SDI</text>
<text x="29.7" y="94.9">CLK</text>
<text x="37.5" y="93.4" transform="rotate(-90 37.5 93.4)">VDD</text>
<text x="39.2" y="92.3">OUT0</text>
<text x="39.2" y="94.9">OUT1</text>
<text x="55.3" y="90.4">GND</text>
<text x="71.6" y="92.3">SDI</text>
<text x="71.6" y="94.9">CLK</text>
<text x="79.4" y="93.4" transform="rotate(-90 79.4 93.4)">VDD</text>
<text x="81.1" y="92.3">OUT0</text>
<text x="81.1" y="94.9">OUT1</text>
<text x="96" y="90.4">GND</text>
<text x="112.3" y="92.3">SDI</text>
<text x="112.3" y="94.9">CLK</text>
<text x="120" y="93.4" transform="rotate(-90 120 93.4)">VDD</text>
<text x="121.8" y="92.3">OUT0</text>
<text x="121.8" y="94.9">OUT1</text>
<text x="137.9" y="90.4">GND</text>
<text x="154.2" y="92.3">SDI</text>
<text x="154.2" y="94.9">CLK</text>
<text x="161.9" y="93.4" transform="rotate(-90 161.9 93.4)">VDD</text>
<text x="163.7" y="92.3">OUT0</text>
<text x="163.7" y="94.9">OUT1</text>
<text x="29.7" y="97.4">LE</text>
<text x="39.2" y="97.4">OUT2</text>
<text x="39.2" y="99.9">OUT3</text>
<text x="71.6" y="97.4">LE</text>
<text x="81.1" y="97.4">OUT2</text>
<text x="81.1" y="99.9">OUT3</text>
<text x="112.3" y="97.4">LE</text>
<text x="121.8" y="97.4">OUT2</text>
<text x="121.8" y="99.9">OUT3</text>
<text x="154.2" y="97.4">LE</text>
<text x="163.7" y="97.4">OUT2</text>
<text x="163.7" y="99.9">OUT3</text>
<text x="24.6" y="105.2">R1</text>
<text x="24.6" y="107.5">2k</text>
<text x="29.7" y="102.5">R-EXT</text>
<text x="39.2" y="105">OUT5</text>
<text x="39.2" y="107.6">OUT6</text>
<text x="39.2" y="102.5">OUT4</text>
<text x="66.5" y="105.2">R2</text>
<text x="66.5" y="107.5">2k</text>
<text x="71.6" y="102.5">R-EXT</text>
<text x="81.1" y="105">OUT5</text>
<text x="81.1" y="107.6">OUT6</text>
<text x="81.1" y="102.5">OUT4</text>
<text x="107.1" y="105.2">R4</text>
<text x="107.1" y="107.5">2k</text>
<text x="112.3" y="102.5">R-EXT</text>
<text x="121.8" y="105">OUT5</text>
<text x="121.8" y="107.6">OUT6</text>
<text x="121.8" y="102.5">OUT4</text>
<text x="149" y="105.2">R5</text>
<text x="149" y="107.5">2k</text>
<text x="154.2" y="102.5">R-EXT</text>
<text x="163.7" y="105">OUT5</text>
<text x="163.7" y="107.6">OUT6</text>
<text x="163.7" y="102.5">OUT4</text>
<text x="21" y="113.3">GND</text>
<text x="39.2" y="110.1">OUT7</text>
<text x="62.9" y="113.3">GND</text>
<text x="81.1" y="110.1">OUT7</text>
<text x="103.6" y="113.3">GND</text>
<text x="121.8" y="110.1">OUT7</text>
<text x="145.5" y="113.3">GND</text>
<text x="163.7" y="110.1">OUT7</text>
<text x="29.7" y="117.7">OE</text>
<text x="37.5" y="119.1" transform="rotate(-90 37.5 119.1)">GND</text>
<text x="40.1" y="115.2">SDO</text>
<text x="71.6" y="117.7">OE</text>
<text x="79.4" y="119.1" transform="rotate(-90 79.4 119.1)">GND</text>
<text x="82" y="115.2">SDO</text>
<text x="112.3" y="117.7">OE</text>
<text x="120" y="119.1" transform="rotate(-90 120 119.1)">GND</text>
<text x="122.7" y="115.2">SDO</text>
<text x="154.2" y="117.7">OE</text>
<text x="161.9" y="119.1" transform="rotate(-90 161.9 119.1)">GND</text>
<text x="164.6" y="115.2">SDO</text>
<text x="35" y="127.2">GND</text>
<text x="76.9" y="127.2">GND</text>
<text x="117.6" y="127.2">GND</text>
<text x="159.5" y="127.2">GND</text>
<text x="16.6" y="137.5">+5V</text>
<text x="20.4" y="143.3">C14</text>
<text x="31.8" y="138.8">+5V</text>
<text x="55.9" y="142.6">+BATT</text>
<text x="75" y="142.6">+BATT</text>
<text x="106.2" y="143.8">U8</text>
<text x="121.7" y="142.6">VCC</text>
<text x="137.3" y="143.4">U6</text>
<text x="150.4" y="143.9">+3.3V</text>
<text x="20.4" y="145.6">10uF</text>
<text x="25.6" y="144.4">U7</text>
<text x="34.8" y="148.2">VBAT</text>
<text x="36.4" y="144.4">MCP73831-2-OT</text>
<text x="79.2" y="148.4">R6</text>
<text x="89.9" y="149">+BATT</text>
<text x="102.6" y="149.5">VIN</text>
<text x="103.6" y="146.1">LM66100</text>
<text x="107.1" y="149.5">VOUT</text>
<text x="111.9" y="145.1">PWR_FLAG</text>
<text x="130.2" y="145.7">TLV70033_SOT23-5</text>
<text x="133.6" y="149.5">IN</text>
<text x="139.5" y="149.5">OUT</text>
<text x="16" y="151.4">GND</text>
<text x="22" y="156">R3</text>
<text x="26.4" y="153.3">PROG</text>
<text x="33.7" y="154.2" transform="rotate(-90 33.7 154.2)">VSS VDD</text>
<text x="35" y="153.3">STAT</text>
<text x="52.1" y="150.9">C3</text>
<text x="52.2" y="153.2">10uF</text>
<text x="61.5" y="152.2">BT1</text>
<text x="62" y="154.5">Battery_Cell</text>
<text x="79.2" y="156">R7</text>
<text x="79.3" y="150.7">47k</text>
<text x="92.2" y="151.6">+5V</text>
<text x="102.6" y="154.6">GND</text>
<text x="102.6" y="152">CE</text>
<text x="109.8" y="152">ST</text>
<text x="125.8" y="155.7">1uF</text>
<text x="125.8" y="153.4">C15</text>
<text x="133.6" y="152">EN</text>
<text x="154.9" y="153.4">C4</text>
<text x="155" y="155.7">1uF</text>
<text x="22.1" y="158.3">3k9</text>
<text x="79.3" y="158.3">47k</text>
<text x="96" y="160.3">GND</text>
<text x="103.6" y="160.1">LM66100</text>
<text x="106.2" y="157.8">U9</text>
<text x="139.1" y="156.2" transform="rotate(-90 139.1 156.2)">GND</text>
<text x="18.5" y="166.6">GND</text>
<text x="75.6" y="164.1">GND</text>
<text x="89.9" y="165.5">+BATT</text>
<text x="92.2" y="163">+5V</text>
<text x="102.6" y="163.4">VIN</text>
<text x="102.6" y="166">CE</text>
<text x="107.1" y="163.4">VOUT</text>
<text x="109.8" y="166">ST</text>
<text x="140.4" y="164.1">GND</text>
<text x="102.6" y="168.5">GND</text>
<text x="48.6" y="174.9">J1</text>
<text x="96" y="174.2">GND</text>
<text x="56.6" y="183.1">GND</text>
</g>
<g font-size="1.8">
<text x="120.6" y="21.6">SWCLK</text>
<text x="16.8" y="29.2">NRST 4</text>
<text x="42.7" y="29.2">6 SW1</text>
<text x="120.6" y="24.1">SWDIO</text>
<text x="120.6" y="26.7">NRST</text>
<text x="142.2" y="29.2">RX</text>
<text x="142.2" y="26.7">TX</text>
<text x="173.4" y="27.9">S1_A 7</text>
<text x="201.3" y="27.9">S2_A 7</text>
<text x="228" y="27.9">S3_A 7</text>
<text x="255.9" y="27.9">S4_A 7</text>
<text x="42.7" y="31.7">7 ADC</text>
<text x="42.7" y="34.3">8 TX</text>
<text x="173.4" y="35.6">S1_D 2</text>
<text x="173.4" y="33">S1_C 4</text>
<text x="173.4" y="30.5">S1_B 6</text>
<text x="201.3" y="30.5">S2_B 6</text>
<text x="201.3" y="33">S2_C 4</text>
<text x="201.3" y="35.6">S2_D 2</text>
<text x="228" y="30.5">S3_B 6</text>
<text x="228" y="33">S3_C 4</text>
<text x="228" y="35.6">S3_D 2</text>
<text x="255.9" y="33">S4_C 4</text>
<text x="255.9" y="35.6">S4_D 2</text>
<text x="255.9" y="30.5">S4_B 6</text>
<text x="42.2" y="39.4">10LE</text>
<text x="42.2" y="41.9">11CLK</text>
<text x="42.7" y="36.8">9 RX</text>
<text x="173.5" y="38.1">S1_E 1</text>
<text x="173.6" y="40.6">S1_F 9</text>
<text x="201.4" y="38.1">S2_E 1</text>
<text x="201.5" y="40.6">S2_F 9</text>
<text x="228.1" y="38.1">S3_E 1</text>
<text x="228.2" y="40.6">S3_F 9</text>
<text x="256" y="38.1">S4_E 1</text>
<text x="256.1" y="40.6">S4_F 9</text>
<text x="16" y="47">XTAL1</text>
<text x="42.2" y="44.4">12MDI</text>
<text x="42.2" y="47">13SDI</text>
<text x="71.1" y="47">SW1</text>
<text x="95.2" y="47">SW2</text>
<text x="172.2" y="45.7">S1_DP 5</text>
<text x="173.3" y="43.2">S1_G 10</text>
<text x="200.1" y="45.7">S2_DP 5</text>
<text x="201.2" y="43.2">S2_G 10</text>
<text x="226.8" y="45.7">S3_DP 5</text>
<text x="227.9" y="43.2">S3_G 10</text>
<text x="254.7" y="45.7">S4_DP 5</text>
<text x="255.8" y="43.2">S4_G 10</text>
<text x="16" y="49.5">XTAL2</text>
<text x="42.2" y="52.1">18SW2</text>
<text x="42.2" y="49.5">17OE</text>
<text x="118.4" y="52.1">BOOT0</text>
<text x="138.4" y="50.8">XTAL1</text>
<text x="150.6" y="50.8">XTAL2</text>
<text x="15.5" y="57.1">BOOT0</text>
<text x="42.2" y="54.6">19SWDIO</text>
<text x="42.2" y="57.1">20SWCLK</text>
<text x="23" y="94">CLK 3</text>
<text x="23.7" y="91.4">SDI 2</text>
<text x="45.2" y="91.4">5 S2_DP</text>
<text x="45.2" y="94">6 S2_C</text>
<text x="64.9" y="94">CLK 3</text>
<text x="87.1" y="91.4">5 S4_DP</text>
<text x="87.1" y="94">6 S4_C</text>
<text x="105.6" y="94">CLK 3</text>
<text x="127.8" y="91.4">5 S1_G</text>
<text x="127.8" y="94">6 S1_F</text>
<text x="147.5" y="94">CLK 3</text>
<text x="169.7" y="91.4">5 S3_G</text>
<text x="169.7" y="94">6 S3_F</text>
<text x="24.4" y="96.5">LE 4</text>
<text x="45.2" y="96.5">7 S2_E</text>
<text x="45.2" y="99.1">8 S2_D</text>
<text x="45.2" y="101.6">9 S1_C</text>
<text x="66.3" y="96.5">LE 4</text>
<text x="87.1" y="96.5">7 S4_E</text>
<text x="87.1" y="99.1">8 S4_D</text>
<text x="87.1" y="101.6">9 S3_C</text>
<text x="107" y="96.5">LE 4</text>
<text x="127.8" y="96.5">7 S1_B</text>
<text x="127.8" y="99.1">8 S1_A</text>
<text x="127.8" y="101.6">9 S2_F</text>
<text x="148.9" y="96.5">LE 4</text>
<text x="169.7" y="96.5">7 S3_B</text>
<text x="169.7" y="99.1">8 S3_A</text>
<text x="169.7" y="101.6">9 S4_F</text>
<text x="44.8" y="104.1">10S1_DP</text>
<text x="44.8" y="106.7">11S1_D</text>
<text x="86.7" y="104.1">10S3_DP</text>
<text x="86.7" y="106.7">11S3_D</text>
<text x="127.3" y="104.1">10S2_G</text>
<text x="127.3" y="106.7">11S2_A</text>
<text x="169.2" y="104.1">10S4_G</text>
<text x="169.2" y="106.7">11S4_A</text>
<text x="44.8" y="109.2">12S1_E</text>
<text x="86.7" y="109.2">12S3_E</text>
<text x="127.3" y="109.2">12S2_B</text>
<text x="169.2" y="109.2">12S4_B</text>
<text x="24.1" y="116.8">OE 13</text>
<text x="66" y="116.8">OE 13</text>
<text x="106.7" y="116.8">OE 13</text>
<text x="148.6" y="116.8">OE 13</text>
<text x="169.2" y="114.3">14MDI</text>
<text x="80" y="152.4">ADC</text>
</g>
<g font-size=".7" fill="#840000">
<text x="182.7" y="34.3">E</text>
<text x="182.9" y="31.3">F</text>
<text x="184.9" y="35.1">D</text>
<text x="185.1" y="32">G</text>
<text x="185.4" y="30.5">A</text>
<text x="187.5" y="34.3">C</text>
<text x="187.7" y="31.3">B</text>
<text x="188.5" y="35.8">DP</text>
<text x="210.6" y="34.3">E</text>
<text x="210.9" y="31.3">F</text>
<text x="212.9" y="35.1">D</text>
<text x="213.1" y="32">G</text>
<text x="213.4" y="30.5">A</text>
<text x="215.4" y="34.3">C</text>
<text x="215.6" y="31.3">B</text>
<text x="216.4" y="35.8">DP</text>
<text x="237.3" y="34.3">E</text>
<text x="237.5" y="31.3">F</text>
<text x="239.5" y="35.1">D</text>
<text x="239.8" y="32">G</text>
<text x="240" y="30.5">A</text>
<text x="242.1" y="34.3">C</text>
<text x="242.3" y="31.3">B</text>
<text x="243.1" y="35.8">DP</text>
<text x="265.2" y="34.3">E</text>
<text x="265.5" y="31.3">F</text>
<text x="267.5" y="35.1">D</text>
<text x="267.7" y="32">G</text>
<text x="268" y="30.5">A</text>
<text x="270" y="34.3">C</text>
<text x="270.3" y="31.3">B</text>
<text x="271" y="35.8">DP</text>
</g>
</svg>
